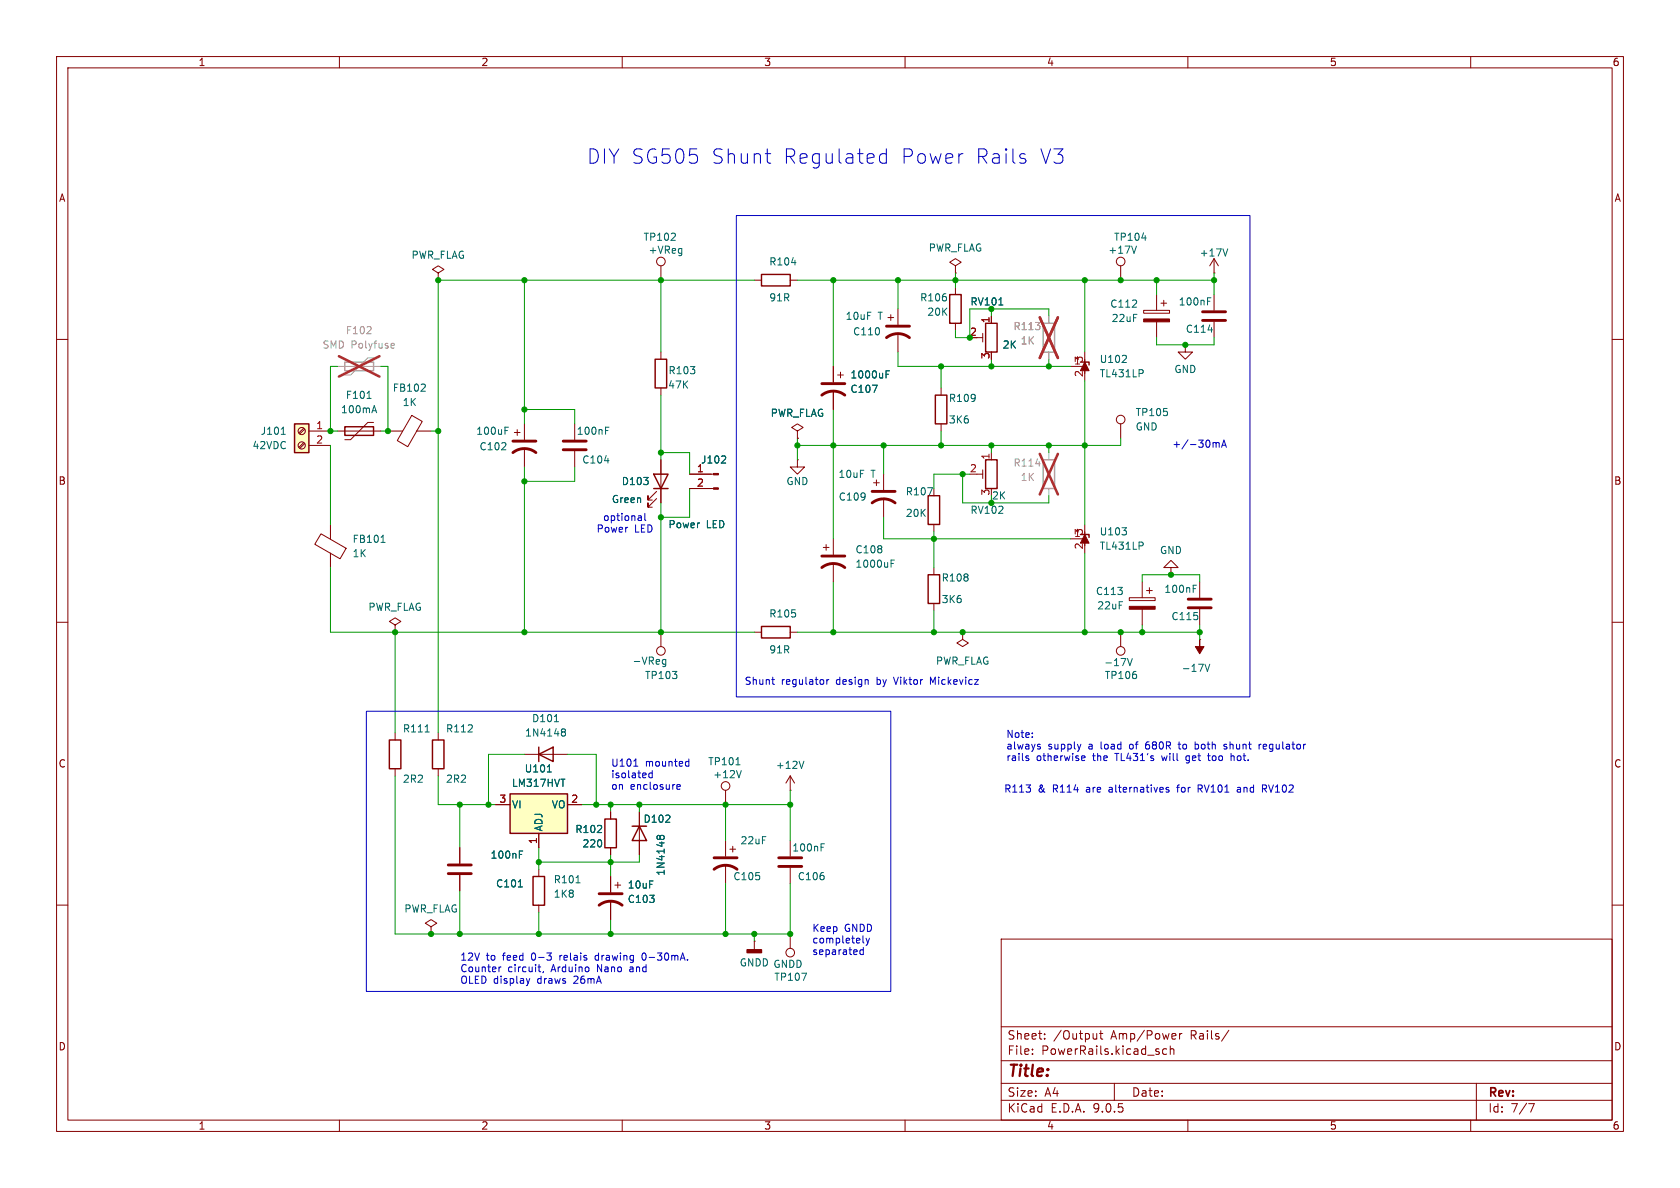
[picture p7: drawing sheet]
<svg xmlns="http://www.w3.org/2000/svg" width="297mm" height="210mm" viewBox="0 0 297 210" stroke-linecap="round" stroke-linejoin="round" font-family="sans-serif">
<g fill="none" stroke="#840000" stroke-width=".18">
<path d="M10 10h277v190h-277zM12 12h273v186h-273zM60 10v2M110 10v2M160 10v2M210 10v2M260 10v2M116.8 47v2.5M157 56.1h1M157.5 55.6v1M158.7 54.6v2.8M158.7 58.9v3.3"/>
<path d="M168.9 47l1-.6-1-.7-1 .7 1 .6v1.3M168.9 48.3h.1M168.9 50.8v1.3M168.9 57.2v1.2M172.7 59.7h1M173.7 58.9v1.6M175.3 55.9v1.3M198.1 47v2.5M202.2 54.9h4.6v.5h-4.6zM204.5 52.1v2.8M204.5 56.9v2.8M205.2 53.6h1"/>
<path d="M205.7 53.1v1M214.6 48.3h.1M214.6 45.7v2.6M214.6 52.1v2.8M214.6 56.9v2.8M214.6 45.7l.8 1.3M214.6 45.7l-.7 1.3M10 60h2M147.3 64.8v2.8M147.3 69.1v3.3M148.1 66.3h1M148.6 65.8v1"/>
<path d="M166.4 68.6v1.3M166.4 74.9v1.3M189.2 64.8h2.6M191.8 63.5v2.5M191.8 62.2v5.1M198.1 74.9v2.6M209.5 61v1.2h1.3l-1.3 1.3-1.2-1.3h1.2M209.5 61h.1M285 60h2M145.5 96.8h1.1M146 96.3v1M147.3 95.3v2.7"/>
<path d="M147.3 99.6v3.3M154.4 85.3h1M154.9 84.8v1.1M156.2 83.8v2.8M156.2 88.1v3.3M165.1 86.4v1.2M165.1 92.7v1.3M172.7 83.8h1M173.7 83.1v1.5M175.3 80v1.3M189.2 95.3h2.6M191.8 94v2.5"/>
<path d="M191.8 92.7v5.1M10 110h2M165.1 100.3v1.3M165.1 106.7v1.3M170.2 111.8v1.2l1 .7-1 .6-1-.6 1-.7M170.2 111.8h.1M198.1 111.8v2.5M199.6 105.7h4.6v.5h-4.6zM201.9 102.9v2.8M201.9 107.7v2.8M202.7 104.4h1M203.2 103.9v1"/>
<path d="M207 100.3h1.3l-1.3-1.2-1.3 1.2h1.3v1.3M207 101.6h.1M212.1 113h.1M212.1 102.9v2.8M212.1 107.7v2.8M285 110h2M92.7 133.4h7.6M95.2 153.7v1.2M107.9 143.5v1.3M107.9 149.9v1.2M107.9 154.9v2.8M107.9 159.3v3.3"/>
<path d="M108.7 156.5h1M109.2 156v1M113 143.5v7.6M128.3 148.6v2.8M128.3 152.9v3.3M129 150.1h1M129.5 149.6v1M139.7 148.6v2.8M139.7 153.4v2.8M10 160h2M95.2 160v1.3M133.3 166.4h.1"/>
<path d="M133.3 166.4v1.5M139.7 165.1v2.5M177 166h108v32h-108zM285 160h2M60 198v2M110 198v2M160 198v2M177 194.5h108M177 191.5h108M177 187.5h108M177 181.5h108M182.5 186.3v.1"/>
<path d="M182.5 185.5v.1M184.7 183.6v.1M184.7 182.8v.1M193.9 182.7v1M193.9 183.6l-.2 .1M194.4 182.7h.6M194.6 182.2v1.3l.4 .2M197 191.5v3M206.2 185.5l-.4-.1-.3 .3v.4l.2 .2h.5M206.9 185.5l.2-.1 .4 .1v.9M206.9 184.9v1.5M208.5 182.7v1"/>
<path d="M209 182.7l-.3 .1-.2 .2M210 198v2M217.2 182.1l-1.2 2M260 198v2M261 191.5v6.5M270.2 195.1h1l-.6 1.5"/>
<circle cx="116.8" cy="46.2" r=".76"/>
<circle cx="198.1" cy="46.2" r=".76"/>
<circle cx="198.1" cy="74.2" r=".76"/>
<circle cx="198.1" cy="115.1" r=".76"/>
<circle cx="139.7" cy="168.4" r=".76"/>
</g>
<g fill="none" stroke="#840000" stroke-width=".25">
<path d="M167.9 52.1h2v5.1h-2zM174.2 57.2h2.1v5h-2.1zM165.4 69.9h2v5h-2zM191 64h1.5v.5M164.1 87.6h2v5.1h-2zM174.2 81.3h2.1v5.1h-2.1zM191 94.5h1.5v.5M164.1 101.6h2v5.1h-2zM95.2 133.4l2.6-1.3v2.5zM95.2 132.1v2.5M94.2 154.9h2.1v5.1h-2.1zM106.9 144.8h2.1v5.1h-2.1z"/>
<path d="M111.8 146.1h2.5M113 146.1l1.3 2.5h-2.5z"/>
</g>
<g fill="none" stroke="#006464" stroke-width=".18">
<path d="M176.6 53.9h.7M200.9 43.5l-.4 1.3M201.9 42.1h.7M213.5 53.3h.4M213.5 52.6h.6M213.6 58.3h.8M217 44l-.4 1.3M154.2 68.1h.9l-.6 1.3M156.6 66.2h.5M156.6 65.6h.6M198.4 64.1h.7M199.1 62.9v.5"/>
<path d="M202 65.4l.1 .2-.1 .4M157.5 99.6h.5M157.5 99h.6M164 86.2h.8l-.5 1.3M198.4 93.3h.7l-.4 .5M199.1 93.9v.5M202 95.9l.1 .2-.1 .3M199.3 116.4l.5 1.3 .4-1.3M210.9 104.1h.5M210.9 103.4h.6M213 117.4l.5 1.3 .4-1.3M98 127.6h.7"/>
<path d="M99.4 129.3l.1 .1M99.4 128.9l.3-.1 .2 .2 .1 .2-.3 .2M99.5 129.4h.2M99.5 129.4l-.1 .1M99.7 129.4l.3 .2-.1 .4-.2 .1h-.3M101.8 156.1h.8M116.7 148.2l-.1 .1M116.7 147.9l-.2-.2h-.2l-.2 .2 .1 .4M116.7 147.9l.2-.2h.4l.1 .2v.4M116.7 147.9v.3M116.7 148.2l.1 .1M145.2 149.8h.4"/>
<path d="M145.2 149.2h.6M141.7 172h.9l-.6 1.3"/>
</g>
<g fill="none" stroke="#840000" stroke-width=".51">
<path d="M156.7 59.7a3.3 3.3 0 0 1 4.1 0M156.7 57.7h4.1M212.6 56.6h4.1M212.6 55.1h4.1M145.3 69.9a3.3 3.3 0 0 1 4.1 0M145.3 67.8h4.1M145.3 98.3h4.1M154.2 88.9a3.3 3.3 0 0 1 4 0M154.2 86.9h4M145.3 100.3a3.3 3.3 0 0 1 4.1 0M210.1 107.4h4M210.1 105.9h4"/>
<path d="M105.9 158h4.1M126.2 153.7a3.3 3.3 0 0 1 4.1 0M126.2 151.6h4.1M137.7 151.6h4M137.7 153.2h4M105.9 160a3.3 3.3 0 0 1 4.1 0"/>
</g>
<g fill="#840000" stroke="#840000" stroke-width=".18">
<path d="M212.1 113v1.3h.8l-.8 1.3-.8-1.3h.8z"/>
<path d="M191.8 94.5l.7 1.5h-1.5z"/>
<path d="M199.6 107.2h4.6v.5h-4.6z"/>
<path d="M202.2 56.4h4.6v.5h-4.6z"/>
<path d="M191.8 64l.7 1.5h-1.5z"/>
</g>
<path d="M184.4 57.2h2v5h-2zM184.4 81.3h2v5.1h-2z" fill="none" stroke="#a1a1a1" stroke-width=".25"/>
<path d="M185.4 55.9v1.3M185.4 62.2v1.3M185.4 80v1.3M185.4 86.4v1.2" fill="none" stroke="#a1a1a1" stroke-width=".18"/>
<path d="M183.8 56.1l3.2 7.2M187 56.1l-3.2 7.2M183.8 80.2l3.2 7.2M187 80.2l-3.2 7.2" fill="none" stroke="#e12e31" stroke-width=".46"/>
<path d="M183.1 82h.8" fill="none" stroke="#989898" stroke-width=".18"/>
<path d="M132.1 167.9h2.5v.5h-2.5z" fill="#840000" stroke="#840000" stroke-width=".25"/>
<path d="M90.2 140.3h10.1v7h-10.1z" fill="#ffffc2"/>
<path d="M134.6 48.5h5.1v2h-5.1zM61 75.4h5v1.6h-5zM115.8 63.5h2.1v5.1h-2.1zM68.8 130.8h2.1v5.1h-2.1zM76.5 130.8h2v5.1h-2zM90.2 140.3h10.1v7h-10.1z" fill="none" stroke="#840000" stroke-width=".25"/>
<g fill="none" stroke="#840000" stroke-width=".18">
<path d="M77.5 48.3l1-.7-1-.6-1 .6 1 .7v1.2M77.5 49.5h.1M133.3 49.5h1.3M139.7 49.5h1.3M59.7 76.2h7.6M66 74.7h-1l-3 3h-1M68.6 76.2h2.6M72.8 73.4l1.9 1.1-2.6 4.5-1.9-1.1zM73.7 76.2h2.5M90.9 76.5h1M91.4 75.9v1.1M92.7 74.9v2.8"/>
<path d="M92.7 79.2v3.4M116.8 62.2v1.3M116.8 68.6v1.3M69.8 129.5v1.3M69.8 135.9v1.3M77.5 129.5v1.3M77.5 135.9v1.3M87.6 142.2h2.6M95.2 147.3v2.6M100.3 142.2h2.6"/>
</g>
<path d="M139.9 46.4h.8M64.9 70.4h.7M65.9 72.6h.6M66.2 71.7l.4 1.3M75.1 68l.1 .1-.1 .3-.7 .8h.8M89.3 76.1h.4M89.3 75.5h.6M75.2 129.4h.7M96.8 136.5h.7" fill="none" stroke="#006464" stroke-width=".18"/>
<path d="M90.7 78h4M90.7 80a3.3 3.3 0 0 1 4 0" fill="none" stroke="#840000" stroke-width=".51"/>
<path d="M59.7 64.8h7.6M66 63.2h-1l-3 3.1h-1" fill="none" stroke="#a1a1a1" stroke-width=".18"/>
<path d="M61 64h5v1.5h-5z" fill="none" stroke="#a1a1a1" stroke-width=".25"/>
<path d="M64.8 59h.8M65.6 57.9v.4M69.3 60.7l.4 .1v.2l-.6 .1M69.7 61.5h-.4" fill="none" stroke="#989898" stroke-width=".18"/>
<path d="M59.9 63l7.2 3.6M67.1 63l-7.2 3.6" fill="none" stroke="#e12e31" stroke-width=".46"/>
<path d="M52.1 74.9h2.5v5.1h-2.5z" fill="#ffffc2"/>
<path d="M52.1 74.9h2.5v5.1h-2.5zM115.6 83.8h2.5l-1.3 2.6zM115.6 86.4h2.5M134.6 110.7h5.1v2.1h-5.1z" fill="none" stroke="#840000" stroke-width=".25"/>
<g fill="none" stroke="#840000" stroke-width=".18">
<path d="M175.3 55.9v1.3M53.7 75.7l-.9 .8M53.7 78.2l-.9 .9M53.9 75.9l-.9 .8M53.9 78.4l-.9 .8M54.6 76.2h3.8M54.6 78.7h3.8M101.6 74.9v2.8M101.6 79.8v2.8M141 76.2l1-.6-1-.7-1 .7 1 .6v1.3M141 77.5h.1M147.3 64.8v2.8"/>
<path d="M147.3 69.1v3.3M56.7 94.4l4.5 2.5-1.1 1.9-4.4-2.6zM58.4 92.7v2.6M58.4 97.8v2.5M116.1 88.1l-1.5 1.6v-.8v.8h.7M116.1 86.9l-1.5 1.5v-.8v.8h.7M116.8 81.3v7.6M121.9 83.8h4.2M121.9 86.4h4.2M141 81.3v1.3h-1.3l1.3 1.2 1.2-1.2h-1.2M141 81.3h.1M69.8 110.5l1.1-.6-1.1-.7-1 .7 1 .6v1.3"/>
<path d="M69.8 111.8h.1M116.8 111.8v2.5M133.3 111.8h1.3M139.7 111.8h1.3M128.3 139.7v2.5M139.7 139.7h.1M139.7 137.2l-.8 1.2M139.7 137.2l.8 1.2M139.7 137.2v2.5M81.3 149.9v2.8M81.3 154.7v2.8M87.6 142.2h2.6"/>
<path d="M95.2 147.3v2.6M100.3 142.2h2.6M107.9 143.5v1.3M107.9 149.9v1.2M107.9 154.9v2.8M107.9 159.3v3.3M113 143.5v2.6M113 148.6v2.5M76.2 163.8l1-.6-1-.6-1 .6 1 .6v1.3M76.2 165.1h.1"/>
<circle cx="53.3" cy="78.7" r=".63"/>
<circle cx="53.3" cy="76.2" r=".63"/>
<circle cx="116.8" cy="115.1" r=".76"/>
<circle cx="128.3" cy="138.9" r=".76"/>
</g>
<g fill="none" stroke="#006464" stroke-width=".18">
<path d="M176.6 53.9h.7M49.7 76.8h.7M107.1 76.1h.4M107.1 75.5h.6M154.2 68.1h.9l-.6 1.3M156.6 66.2h.5M156.6 65.6h.6M67.4 95.9h.7M67.6 94.8l.1-.2v1.3M106.9 81.4h.8M128.2 80.7l.1 .1-.1 .3-.7 .8h.8M117.2 117.4h.5"/>
<path d="M117.2 116.6h.5M117.7 116.6v1l-.2 .2h-.3M96.8 136.5h.7M130.1 135.2h.7M131.1 136.2l-.5 1.3M142.1 134.6l-.4 1.2M91.6 156.8h.8M91.8 151h.4M91.8 150.4h.6M116.7 148.2l-.1 .1M116.7 147.9l-.2-.2h-.2l-.2 .2 .1 .4M116.7 147.9l.2-.2h.4l.1 .2v.4"/>
<path d="M116.7 147.9v.3M116.7 148.2l.1 .1"/>
</g>
<path d="M99.6 79.5h4M99.6 78h4M79.2 154.4h4.1M79.2 152.9h4.1" fill="none" stroke="#840000" stroke-width=".51"/>
<g fill="#840000" stroke="#840000" stroke-width=".18">
<path d="M126.1 83.7h.9v.2h-.9z"/>
<path d="M126.1 86.2h.9v.3h-.9z"/>
</g>
<g fill="none" stroke="#009600" stroke-width=".18">
<path d="M92.7 49.5v25.4M116.8 49.5v12.7M133.3 49.5h-55.8v80M141 49.5h73.6M147.3 49.5v15.3M158.7 49.5v5.1M168.9 48.3v2.5M175.3 54.6v1.3M185.4 55.9v-1.3h-14v5.1h-2.5v-1.3M191.8 49.5v12.7M204.5 49.5v2.6M204.5 59.7v1.3h10.1v-1.3"/>
<path d="M214.6 48.3v3.8M58.4 78.7v14M59.7 64.8h-1.3v11.4h1.3M67.3 64.8h1.3v11.4h-1.3M76.2 76.2h1.3M92.7 72.4h8.9v2.5M116.8 69.9v11.4M141 77.5v3.8M147.3 72.4v22.9M156.2 78.7v5.1M158.7 62.2v2.6h30.5M166.4 64.8v3.8"/>
<path d="M166.4 76.2v2.5M175.3 63.5v1.3M175.3 78.7v1.3M185.4 63.5v1.3M185.4 78.7v1.3M191.8 67.3v25.4M198.1 77.5v1.2h-57.1M92.7 82.6v29.2M101.6 82.6v2.5h-8.9M116.8 80h5.1v3.8M116.8 88.9v22.9M121.9 86.4v5h-5.1"/>
<path d="M156.2 91.4v3.9h33M165.1 94v6.3M170.2 83.8v5.1h15.2v-1.3M171.4 83.8h-6.3v2.6M191.8 97.8v14M58.4 100.3v11.5h74.9M69.8 111.8v17.7M141 111.8h71.1M147.3 102.9v8.9M165.1 108v3.8M201.9 102.9v-1.3h10.2v1.3M201.9 110.5v1.3"/>
<path d="M212.1 110.5v2.5M69.8 137.2v27.9h69.9v-8.9M77.5 137.2v5h10.1M92.7 133.4h-6.3v8.8M100.3 133.4h5.1v8.8M139.7 139.7v8.9M81.3 142.2v7.7M81.3 157.5v7.6M95.2 149.9v3.8M102.9 142.2h36.8M107.9 142.2v1.3M107.9 151.1v3.8"/>
<path d="M113 142.2v1.3M113 151.1v1.3h-17.8M128.3 142.2v6.4M128.3 156.2v8.9M95.2 161.3v3.8M107.9 162.6v2.5M133.3 165.1v1.3"/>
</g>
<g fill="none" stroke="#0000c2" stroke-width=".18">
<path d="M130.2 38.1h90.8v85.1h-90.8zM135.3 27.2h1M136 28.9h.3M156.7 27.3l-.7-.1-.5 .4v.8l.2 .3 .3 .2 .7-.2M156.7 26.3v2.6M181 28l.4 .4-.2 .3-.2 .2M181 27.2l.2 .1M214.4 78.3l.4-.1 .2 .2M215 78.4l.2-.2 .3 .1v.8M215 78.4v.7M216 79.1l.4-1.3 .4 1.3M216.1 78.7h.6"/>
<path d="M113.2 91.2l.2 .2v.6M113.4 92h-.4M113.4 91.5h-.4M114 90.7v1.1l.2 .2M158 119.7l.4 1.3M64.8 125.7h92.7v49.6h-92.7zM112 135.4h.8M115.3 136.2v1.3M115.3 136.7l-.4-.1-.2 .3 .1 .5h.5M119.7 139.1l.6-.1-.1-.3h-.4l-.1 .2v.6h.5M121.4 134.6l.4 .1M121.8 135.4h-.4"/>
<path d="M121.8 134.2v1.2M136.4 120.1h.5M136.7 120.9l.2 .1M146.2 120.1v.9M146.5 120.1l-.3 .3M164.9 120.6l-.4-.9v1.3M181.5 134l.3 .1 .1 .2-.2 .2h-.2M182.5 130.2v.2M182.5 129.6v.1M183.6 132h.3l.1 .2-.2 .2h-.3M183.6 131.6h.3M191.1 131.6l-.3 .8"/>
<path d="M191.3 134.4h.5M191.3 133.7l.3-.1 .2 .3-.6 .1M202.8 131.2a.86 .86 0 0 0 0 1.2M202.8 131.6l-.3 .3M205.4 133.6l.2 .9M206.6 139.2h-.3l-.2 .2 .1 .1 .4 .2v.3h-.5M208 139.2h.5M208.2 138.8v1.2M208.3 131.6h.4M208.4 131.1v1.1l.3 .2M209.7 134.8l.3 .1M209.9 133.6l-.2 .2v.4l.2 .3"/>
<path d="M211.3 131.6h.3l.3 .2-.1 .5h-.5M211.8 139.4h.5M212.1 139.4l.4 .6M212.3 138.8h-.5v1.2M213.5 133.6h.4M213.6 133.2v1.1l.3 .2M216.4 131.8l.5 .4-.2 .2-.3-.1M216.8 131.6h-.3l-.1 .1M217.6 133.7l.2-.1 .3 .1 .1 .8M217.6 133.2v1.3M218.8 139.2h.5M219.3 139.5h-.4l-.2 .2 .2 .3h.4"/>
<path d="M223 131.6l-.3 .1M223.2 138.8h.5l.2 .2-.1 .4h-.6M223.5 139.4l.4 .6M223.7 131.6h-.2l-.2 .1 .1 .6 .3 .1M223.9 131.9l-.6 .1M88.2 170.9v.9M88.6 170.9l-.4 .3M93.1 173l.3 .8M93.4 173.8l-.2 .3M93.7 173l-.3 .8M95.1 170.9h.5M95.3 171.6l.3 .2"/>
<path d="M96.1 171.7l-.1 .3M96.7 168.5h.8l-.5 .4M97.2 168.9l.3 .3v.3l-.3 .2M105.3 168.9l-.1 .2 .1 .6M113.9 168.5a.68 .68 0 0 0-.4 .6 .68 .68 0 0 0 .4 .6M121.5 169.6v.1M152.1 168l-.1 .1 .1 .5 .2 .1h.3M152.5 167.9l.1 .1M152.6 166.5l.1 .2M152.6 167.5v1.2M153.1 165.9l.3 .8M153.4 166.7l-.3 .4"/>
<path d="M153.7 165.9l-.3 .8"/>
</g>
<path d="M185.4 55.9v1.3M185.4 62.2v1.3" fill="none" stroke="#a1a1a1" stroke-width=".18"/>
<path d="M183.8 56.1l3.2 7.2M187 56.1l-3.2 7.2" fill="none" stroke="#e12e31" stroke-width=".46"/>
<g fill="#009600" stroke="#009600" stroke-width=".18">
<circle cx="201.9" cy="111.8" r=".46"/>
<circle cx="191.8" cy="111.8" r=".46"/>
<circle cx="212.1" cy="111.8" r=".46"/>
<circle cx="198.1" cy="111.8" r=".46"/>
<circle cx="175.3" cy="88.9" r=".46"/>
<circle cx="191.8" cy="78.7" r=".46"/>
<circle cx="207" cy="101.6" r=".46"/>
<circle cx="116.8" cy="111.8" r=".46"/>
<circle cx="147.3" cy="78.7" r=".46"/>
<circle cx="141" cy="78.7" r=".46"/>
<circle cx="116.8" cy="80" r=".46"/>
<circle cx="170.2" cy="83.8" r=".46"/>
<circle cx="171.4" cy="59.7" r=".46"/>
<circle cx="175.3" cy="54.6" r=".46"/>
<circle cx="158.7" cy="49.5" r=".46"/>
<circle cx="185.4" cy="64.8" r=".46"/>
<circle cx="168.9" cy="49.5" r=".46"/>
<circle cx="166.4" cy="64.8" r=".46"/>
<circle cx="175.3" cy="78.7" r=".46"/>
<circle cx="156.2" cy="78.7" r=".46"/>
<circle cx="166.4" cy="78.7" r=".46"/>
<circle cx="175.3" cy="64.8" r=".46"/>
<circle cx="92.7" cy="49.5" r=".46"/>
<circle cx="147.3" cy="49.5" r=".46"/>
<circle cx="116.8" cy="49.5" r=".46"/>
<circle cx="204.5" cy="49.5" r=".46"/>
<circle cx="191.8" cy="49.5" r=".46"/>
<circle cx="214.6" cy="49.5" r=".46"/>
<circle cx="198.1" cy="49.5" r=".46"/>
<circle cx="185.4" cy="78.7" r=".46"/>
<circle cx="209.5" cy="61" r=".46"/>
<circle cx="170.2" cy="111.8" r=".46"/>
<circle cx="165.1" cy="111.8" r=".46"/>
<circle cx="165.1" cy="95.3" r=".46"/>
<circle cx="107.9" cy="165.1" r=".46"/>
<circle cx="113" cy="142.2" r=".46"/>
<circle cx="107.9" cy="152.4" r=".46"/>
<circle cx="107.9" cy="142.2" r=".46"/>
<circle cx="133.3" cy="165.1" r=".46"/>
<circle cx="128.3" cy="165.1" r=".46"/>
<circle cx="139.7" cy="165.1" r=".46"/>
<circle cx="105.4" cy="142.2" r=".46"/>
<circle cx="68.6" cy="76.2" r=".46"/>
<circle cx="77.5" cy="76.2" r=".46"/>
<circle cx="77.5" cy="49.5" r=".46"/>
<circle cx="92.7" cy="72.4" r=".46"/>
<circle cx="92.7" cy="85.1" r=".46"/>
<circle cx="58.4" cy="76.2" r=".46"/>
<circle cx="69.8" cy="111.8" r=".46"/>
<circle cx="95.2" cy="152.4" r=".46"/>
<circle cx="95.2" cy="165.1" r=".46"/>
<circle cx="81.3" cy="142.2" r=".46"/>
<circle cx="81.3" cy="165.1" r=".46"/>
<circle cx="76.2" cy="165.1" r=".46"/>
<circle cx="86.4" cy="142.2" r=".46"/>
<circle cx="92.7" cy="111.8" r=".46"/>
<circle cx="139.7" cy="142.2" r=".46"/>
<circle cx="128.3" cy="142.2" r=".46"/>
<circle cx="147.3" cy="111.8" r=".46"/>
<circle cx="116.8" cy="91.4" r=".46"/>
</g>
<g font-size="3.5" fill="#0000c2">
<text x="103.7" y="29.2">DIY SG505</text>
<text x="125.7" y="29.2">Shunt</text>
<text x="138.3" y="29.2">Regulated</text>
<text x="159.1" y="29.2">Power</text>
<text x="172.2" y="29.2">Rails</text>
<text x="183.5" y="29.2">V3</text>
</g>
<text font-size="2.8" fill="#840000" x="178" y="190.9">Title:</text>
<g font-size="2.1" fill="#840000">
<text x="178" y="184">Sheet:</text>
<text x="186.2" y="184">/Output</text>
<text x="196.5" y="184">Amp/Power</text>
<text x="210.6" y="184">Rails/</text>
<text x="178" y="186.7">File:</text>
<text x="184.1" y="186.7">PowerRails.kicad_sch</text>
<text x="178" y="196.9">KiCad</text>
<text x="178" y="194.1">Size:</text>
<text x="184.7" y="194.1">A4</text>
<text x="185.7" y="196.9">E.D.A.</text>
<text x="193.3" y="196.9">9.0.5</text>
<text x="200" y="194.1">Date:</text>
<text x="263" y="194.3">Rev:</text>
<text x="263" y="196.9">Id:</text>
<text x="267.1" y="196.9">7/7</text>
</g>
<g font-size="1.8" fill="#840000">
<text x="35" y="11.9">1</text>
<text x="85" y="11.9">2</text>
<text x="135" y="11.9">3</text>
<text x="185" y="11.9">4</text>
<text x="235" y="11.9">5</text>
<text x="285" y="11.9">6</text>
<text x="10.3" y="35.9">A</text>
<text x="285.3" y="35.9">A</text>
<text x="10.3" y="85.9">B</text>
<text x="285.3" y="85.9">B</text>
<text x="10.3" y="135.9">C</text>
<text x="285.3" y="135.9">C</text>
<text x="10.3" y="185.9">D</text>
<text x="285.3" y="185.9">D</text>
<text x="35" y="199.9">1</text>
<text x="85" y="199.9">2</text>
<text x="135" y="199.9">3</text>
<text x="185" y="199.9">4</text>
<text x="235" y="199.9">5</text>
<text x="285" y="199.9">6</text>
</g>
<g font-size="1.8" fill="#006464">
<text x="72.7" y="45.9">PWR_FLAG</text>
<text x="113.7" y="42.8">TP102</text>
<text x="114.6" y="45.1">+VReg</text>
<text x="135.9" y="47.1">R104</text>
<text x="164.1" y="44.7">PWR_FLAG</text>
<text x="195.8" y="45.1">+17V</text>
<text x="196.9" y="42.8">TP104</text>
<text x="212" y="45.5">+17V</text>
<text x="135.9" y="53.5">91R</text>
<text x="162.6" y="53.5">R106</text>
<text x="149.4" y="56.7">10uF</text>
<text x="150.7" y="59.5">C110</text>
<text x="155.2" y="56.7">T</text>
<text x="163.8" y="56">20K</text>
<text x="171.5" y="54.2">RV101</text>
<text x="196.2" y="54.6">C112</text>
<text x="196.4" y="57.1">22uF</text>
<text x="208.3" y="54.2">100nF</text>
<text x="209.5" y="59">C114</text>
<text x="177.2" y="61.8">2K</text>
<text x="194.3" y="64.4">U102</text>
<text x="61" y="70.7">F101</text>
<text x="69.3" y="69.4">FB102</text>
<text x="71.1" y="72">1K</text>
<text x="118" y="68.9">47K</text>
<text x="118.1" y="66.4">R103</text>
<text x="150.3" y="69.6">C107</text>
<text x="150.3" y="67.1">1000uF</text>
<text x="167.6" y="71.3">R109</text>
<text x="194.3" y="66.9">TL431LP</text>
<text x="207.5" y="66.1">GND</text>
<text x="46" y="77.1">J101</text>
<text x="60.2" y="73.3">100mA</text>
<text x="84.1" y="77.1">100uF</text>
<text x="101.9" y="77.1">100nF</text>
<text x="136.2" y="73.9">PWR_FLAG</text>
<text x="167.6" y="75.1">3K6</text>
<text x="200.7" y="73.8">TP105</text>
<text x="200.7" y="76.3">GND</text>
<text x="44.5" y="79.6">42VDC</text>
<text x="84.7" y="79.8">C102</text>
<text x="102.8" y="82.1">C104</text>
<text x="123.8" y="82.1">J102</text>
<text x="108.1" y="89.1">Green</text>
<text x="109.8" y="86">D103</text>
<text x="138.9" y="86">GND</text>
<text x="148.1" y="84.7">10uF</text>
<text x="148.2" y="88.7">C109</text>
<text x="154" y="84.7">T</text>
<text x="160" y="87.8">R107</text>
<text x="118.1" y="93.6">Power</text>
<text x="124.9" y="93.6">LED</text>
<text x="160" y="91.6">20K</text>
<text x="171.5" y="91">RV102</text>
<text x="194.3" y="94.8">U103</text>
<text x="62.2" y="96.2">FB101</text>
<text x="62.2" y="98.7">1K</text>
<text x="151.1" y="98">C108</text>
<text x="151.1" y="100.6">1000uF</text>
<text x="194.3" y="97.4">TL431LP</text>
<text x="205" y="98.1">GND</text>
<text x="166.4" y="103">R108</text>
<text x="166.4" y="106.8">3K6</text>
<text x="193.6" y="105.4">C113</text>
<text x="193.9" y="107.9">22uF</text>
<text x="205.8" y="105">100nF</text>
<text x="65" y="108.2">PWR_FLAG</text>
<text x="135.9" y="109.4">R105</text>
<text x="207" y="109.8">C115</text>
<text x="111.7" y="117.7">-VReg</text>
<text x="135.9" y="115.7">91R</text>
<text x="165.4" y="117.7">PWR_FLAG</text>
<text x="195.1" y="118">-17V</text>
<text x="208.8" y="119">-17V</text>
<text x="113.9" y="120.2">TP103</text>
<text x="195.2" y="120.2">TP106</text>
<text x="71.1" y="129.7">R111</text>
<text x="78.7" y="129.7">R112</text>
<text x="92.7" y="130.4">1N4148</text>
<text x="94" y="127.9">D101</text>
<text x="92.7" y="136.8">U101</text>
<text x="125.1" y="135.5">TP101</text>
<text x="126" y="137.8">+12V</text>
<text x="137.1" y="136.1">+12V</text>
<text x="71.1" y="138.6">2R2</text>
<text x="78.7" y="138.6">2R2</text>
<text x="90.4" y="139.3">LM317HVT</text>
<text x="90.4" y="143.1">VI</text>
<text x="97.5" y="143.1">VO</text>
<text x="96.1" y="147.1" transform="rotate(-90 96.1 147.1)">ADJ</text>
<text x="101.6" y="147.5">R102</text>
<text x="102.9" y="150">220</text>
<text x="113.7" y="145.6">D102</text>
<text x="130.8" y="149.5">22uF</text>
<text x="86.6" y="152">100nF</text>
<text x="117.7" y="154.9" transform="rotate(-90 117.7 154.9)">1N4148</text>
<text x="129.5" y="155.8">C105</text>
<text x="140" y="150.7">100nF</text>
<text x="140.9" y="155.8">C106</text>
<text x="71.4" y="161.5">PWR_FLAG</text>
<text x="87.6" y="157.1">C101</text>
<text x="97.8" y="156.3">R101</text>
<text x="97.8" y="158.9">1K8</text>
<text x="110.9" y="159.8">C103</text>
<text x="110.9" y="157.3">10uF</text>
<text x="130.7" y="171">GNDD GNDD</text>
<text x="136.8" y="173.6">TP107</text>
</g>
<g font-size="1.8" fill="#989898">
<text x="61" y="59.3">F102</text>
<text x="179.1" y="58.6">R113</text>
<text x="56.9" y="61.8">SMD Polyfuse</text>
<text x="180.3" y="61.1">1K</text>
<text x="179.1" y="82.7">R114</text>
<text x="180.3" y="85.2">1K</text>
</g>
<g font-size="1.8" fill="#a90000">
<text x="171.4" y="59.4">2</text>
<text x="175" y="57.2" transform="rotate(-90 175 57.2)">1</text>
<text x="175" y="63.6" transform="rotate(-90 175 63.6)">3</text>
<text x="189.8" y="64.5">1</text>
<text x="191.5" y="64.2" transform="rotate(-90 191.5 64.2)">3</text>
<text x="191.5" y="66.7" transform="rotate(-90 191.5 66.7)">2</text>
<text x="55.8" y="75.9">1</text>
<text x="55.8" y="78.5">2</text>
<text x="123.1" y="83.6">1</text>
<text x="171.4" y="83.6">2</text>
<text x="175" y="81.4" transform="rotate(-90 175 81.4)">1</text>
<text x="123.1" y="86.1">2</text>
<text x="175" y="87.7" transform="rotate(-90 175 87.7)">3</text>
<text x="189.8" y="95">1</text>
<text x="191.5" y="94.7" transform="rotate(-90 191.5 94.7)">3</text>
<text x="191.5" y="97.2" transform="rotate(-90 191.5 97.2)">2</text>
<text x="88.2" y="142">3</text>
<text x="100.9" y="142">2</text>
<text x="95" y="149.3" transform="rotate(-90 95 149.3)">1</text>
</g>
<g font-size="1.8" fill="#0000c2">
<text x="207.2" y="79.4">+/-30mA</text>
<text x="105.4" y="94.3">Power</text>
<text x="106.5" y="92.3">optional</text>
<text x="112.2" y="94.3">LED</text>
<text x="131.6" y="121.3">Shunt</text>
<text x="138.1" y="121.3">regulator</text>
<text x="147.9" y="121.3">design</text>
<text x="155.3" y="121.3">by</text>
<text x="158.6" y="121.3">Viktor</text>
<text x="165.1" y="121.3">Mickevicz</text>
<text x="177.8" y="130.7">Note:</text>
<text x="107.9" y="135.7">U101</text>
<text x="107.9" y="137.8">isolated</text>
<text x="114.1" y="135.7">mounted</text>
<text x="177.8" y="132.7">always</text>
<text x="177.8" y="134.7">rails</text>
<text x="183.2" y="134.7">otherwise</text>
<text x="185.3" y="132.7">supply</text>
<text x="192.6" y="132.7">a</text>
<text x="193.4" y="134.7">the</text>
<text x="194.9" y="132.7">load</text>
<text x="197.5" y="134.7">TL431's</text>
<text x="200.2" y="132.7">of</text>
<text x="203.3" y="132.7">680R</text>
<text x="206" y="134.7">will</text>
<text x="209.4" y="132.7">to</text>
<text x="210.4" y="134.7">get</text>
<text x="212.4" y="132.7">both</text>
<text x="214.6" y="134.7">too</text>
<text x="217.8" y="132.7">shunt</text>
<text x="218.8" y="134.7">hot.</text>
<text x="224.2" y="132.7">regulator</text>
<text x="107.9" y="139.8">on</text>
<text x="111.4" y="139.8">enclosure</text>
<text x="177.4" y="140.3">R113</text>
<text x="183.5" y="140.3">&amp;</text>
<text x="186.2" y="140.3">R114</text>
<text x="192.3" y="140.3">are</text>
<text x="196.5" y="140.3">alternatives</text>
<text x="208.8" y="140.3">for</text>
<text x="212.6" y="140.3">RV101</text>
<text x="219.8" y="140.3">and</text>
<text x="224.4" y="140.3">RV102</text>
<text x="143.5" y="164.9">Keep</text>
<text x="143.5" y="167">completely</text>
<text x="149.3" y="164.9">GNDD</text>
<text x="81.3" y="170">12V</text>
<text x="81.3" y="172.1">Counter</text>
<text x="86" y="170">to</text>
<text x="89" y="170">feed</text>
<text x="89.8" y="172.1">circuit,</text>
<text x="94.2" y="170">0-3</text>
<text x="97.6" y="172.1">Arduino</text>
<text x="99.4" y="170">relais</text>
<text x="105.8" y="172.1">Nano</text>
<text x="105.9" y="170">drawing</text>
<text x="111.8" y="172.1">and</text>
<text x="114.4" y="170">0-30mA.</text>
<text x="143.5" y="169">separated</text>
<text x="81.3" y="174.1">OLED display</text>
<text x="95.1" y="174.1">draws</text>
<text x="101.7" y="174.1">26mA</text>
</g>
<text font-size="1.8" fill="#009600" x="175.3" y="88.5">2K</text>
</svg>
